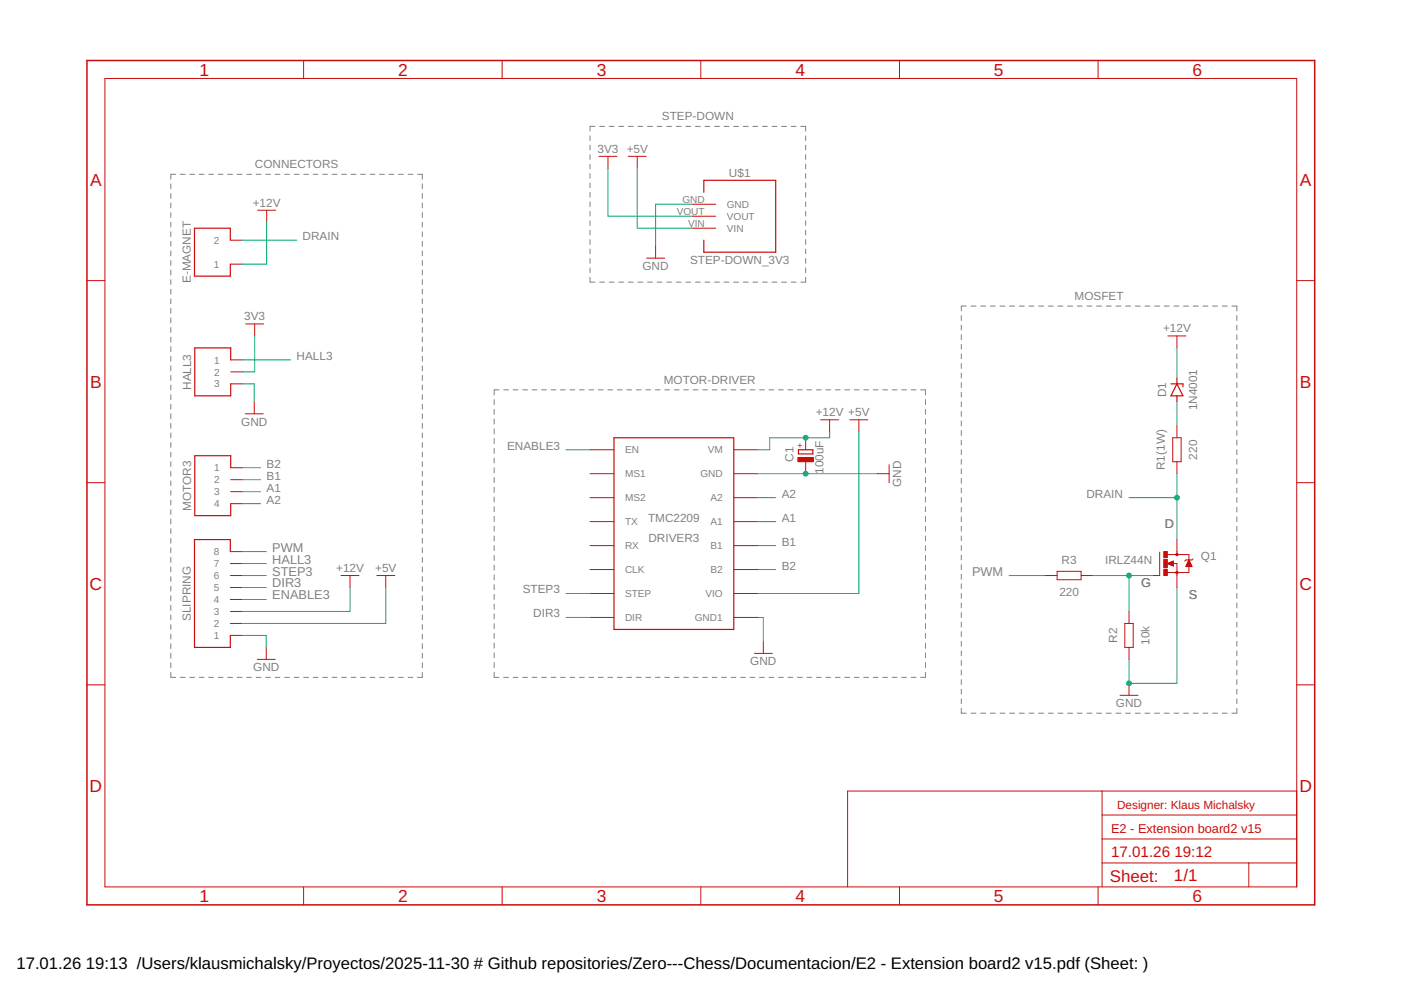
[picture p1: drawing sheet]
<svg xmlns="http://www.w3.org/2000/svg" width="297mm" height="210mm" viewBox="0 0 297 210" stroke-linecap="round" stroke-linejoin="round" font-family="sans-serif">
<g fill="none" stroke="#808080" stroke-width=".21">
<path d="M36.2 39v1M37.2 37h-1v1M38.2 37h1M40.2 37h1.1M42.2 37h1.1M44.3 37h1M46.3 37h1M48.3 37h1M50.3 37h1M52.3 37h1M54.3 37h1M56.3 37h1"/>
<path d="M58.4 37h1M60.4 37h1M62.4 37h1M64.4 37h1M66.4 37h1M68.4 37h1M70.4 37h1M72.4 37h1M74.4 37h1.1M76.5 37h1M78.5 37h1M80.5 37h1"/>
<path d="M82.5 37h1M84.5 37h1M86.5 37h1M88.5 37h1v1M89.5 39v1M125.1 28.8v1M125.1 30.8v1M125.1 32.8v1M125.1 34.8v1M125.1 36.8v1M125.1 38.8v1M126.1 26.8h-1v1"/>
<path d="M127.1 26.8h1.1M129.2 26.8h1M131.2 26.8h1M133.2 26.8h1.1M135.3 26.8h1M137.3 26.8h1M139.3 26.8h1M141.4 26.8h1M143.4 26.8h1M145.4 26.8h1M147.4 26.8h1.1M149.5 26.8h1"/>
<path d="M151.5 26.8h1M153.5 26.8h1.1M155.6 26.8h1M157.6 26.8h1M159.6 26.8h1.1M161.6 26.8h1.1M163.7 26.8h1M165.7 26.8h1.1M167.7 26.8h1.1M169.8 26.8h1v1M170.8 28.8v1M170.8 30.8v1"/>
<path d="M170.8 32.8v1M170.8 34.8v1M170.8 36.8v1M170.8 38.8v1M36.2 41v1.1M36.2 43.1v1M36.2 45.1v1M36.2 47.1v1M36.2 49.1v1.1M36.2 51.2v1M36.2 53.2v1M36.2 55.2v1.1"/>
<path d="M36.2 57.3v1M36.2 59.3v1M89.5 41v1.1M89.5 43.1v1M89.5 45.1v1M89.5 47.1v1M89.5 49.1v1.1M89.5 51.2v1M89.5 53.2v1M89.5 55.2v1.1M89.5 57.3v1M89.5 59.3v1"/>
<path d="M125.1 40.8v1M125.1 42.8v1M125.1 44.8v1M125.1 46.8v1M125.1 48.8v1M125.1 50.8v1M125.1 52.8v1M125.1 54.8v1M125.1 56.8v1M125.1 58.8v1h1M127.1 59.8h1.1M129.2 59.8h1"/>
<path d="M131.2 59.8h1M133.2 59.8h1.1M135.3 59.8h1M137.3 59.8h1M139.3 59.8h1M141.4 59.8h1M143.4 59.8h1M145.4 59.8h1M147.4 59.8h1.1M149.5 59.8h1M151.5 59.8h1M153.5 59.8h1.1"/>
<path d="M155.6 59.8h1M157.6 59.8h1M159.6 59.8h1.1M161.6 59.8h1.1M163.7 59.8h1M165.7 59.8h1.1M167.7 59.8h1.1M170.8 40.8v1M170.8 42.8v1M170.8 44.8v1M170.8 46.8v1M170.8 48.8v1"/>
<path d="M170.8 50.8v1M170.8 52.8v1M170.8 54.8v1M170.8 56.8v1M170.8 58.8v1h-1M36.2 61.3v1.1M36.2 63.4v1M36.2 65.4v1M36.2 67.4v1.1M36.2 69.4v1.1M36.2 71.5v1M36.2 73.5v1"/>
<path d="M36.2 75.5v1.1M36.2 77.6v1M36.2 79.6v1M89.5 61.3v1.1M89.5 63.4v1M89.5 65.4v1M89.5 67.4v1.1M89.5 69.4v1.1M89.5 71.5v1M89.5 73.5v1M89.5 75.5v1.1M89.5 77.6v1"/>
<path d="M89.5 79.6v1M203.8 66.9v1M203.8 68.9v1.1M203.8 71v1M203.8 73v1M203.8 75v1.1M203.8 77.1v1M203.8 79.1v1M204.9 64.9h-1.1v1M205.9 64.9h1M207.9 64.9h1.1M210 64.9h1"/>
<path d="M212 64.9h1.1M214.1 64.9h1M216.1 64.9h1.1M218.2 64.9h1M220.2 64.9h1.1M222.3 64.9h1M224.3 64.9h1.1M226.4 64.9h1M228.4 64.9h1M230.5 64.9h1M232.5 64.9h1.1M234.5 64.9h1.1"/>
<path d="M236.6 64.9h1.1M238.7 64.9h1M240.7 64.9h1M242.7 64.9h1.1M244.8 64.9h1.1M246.8 64.9h1.1M248.9 64.9h1M250.9 64.9h1.1M253 64.9h1M255 64.9h1.1M257.1 64.9h1M259.1 64.9h1.1"/>
<path d="M261.2 64.9h1v1M262.2 66.9v1M262.2 68.9v1.1M262.2 71v1M262.2 73v1M262.2 75v1.1M262.2 77.1v1M262.2 79.1v1M36.2 81.6v1.1M36.2 83.7v1M36.2 85.7v1M36.2 87.7v1.1"/>
<path d="M36.2 89.8v1M36.2 91.8v1M36.2 93.8v1.1M36.2 95.9v1M36.2 97.9v1M36.2 99.9v1M89.5 81.6v1.1M89.5 83.7v1M89.5 85.7v1M89.5 87.7v1.1M89.5 89.8v1M89.5 91.8v1"/>
<path d="M89.5 93.8v1.1M89.5 95.9v1M89.5 97.9v1M89.5 99.9v1M104.8 84.7v1.1M104.8 86.8v1.1M104.8 88.9v1M104.8 90.9v1.1M104.8 93v1M104.8 95.1v1M104.8 97.1v1.1M104.8 99.2v1"/>
<path d="M105.8 82.7h-1v1M106.8 82.7h1M108.8 82.7h1M110.8 82.7h1M112.8 82.7h1M114.8 82.7h1M116.8 82.7h1.1M118.9 82.7h.9M120.9 82.7h1M122.9 82.7h1M124.9 82.7h1M126.9 82.7h1"/>
<path d="M128.9 82.7h1M130.9 82.7h1M132.9 82.7h1M134.9 82.7h1M136.9 82.7h1M138.9 82.7h1.1M140.9 82.7h1.1M143 82.7h1M145 82.7h1M147 82.7h1M149 82.7h1M151 82.7h1"/>
<path d="M153 82.7h1M155 82.7h1M157 82.7h1M159 82.7h1M161 82.7h1.1M163 82.7h1.1M165.1 82.7h1M167.1 82.7h1M169.1 82.7h1M171.1 82.7h1M173.1 82.7h1M175.1 82.7h1"/>
<path d="M177.1 82.7h1M179.1 82.7h1M181.1 82.7h1M183.1 82.7h1M185.1 82.7h1.1M187.2 82.7h1M189.2 82.7h1M191.2 82.7h1M193.2 82.7h1M195.2 82.7h1v1M196.2 84.7v1.1M196.2 86.8v1.1"/>
<path d="M196.2 88.9v1M196.2 90.9v1.1M196.2 93v1M196.2 95.1v1M196.2 97.1v1.1M196.2 99.2v1M203.8 81.1v1.1M203.8 83.2v1M203.8 85.2v1M203.8 87.2v1.1M203.8 89.3v1M203.8 91.3v1"/>
<path d="M203.8 93.3v1.1M203.8 95.4v1M203.8 97.4v1M203.8 99.4v1.1M262.2 81.1v1.1M262.2 83.2v1M262.2 85.2v1M262.2 87.2v1.1M262.2 89.3v1M262.2 91.3v1M262.2 93.3v1.1M262.2 95.4v1"/>
<path d="M262.2 97.4v1M262.2 99.4v1.1M36.2 102v1M36.2 104v1M36.2 106v1M36.2 108.1v1M36.2 110.1v1M36.2 112.1v1M36.2 114.1v1.1M36.2 116.2v1M36.2 118.2v1M89.5 102v1"/>
<path d="M89.5 104v1M89.5 106v1M89.5 108.1v1M89.5 110.1v1M89.5 112.1v1M89.5 114.1v1.1M89.5 116.2v1M89.5 118.2v1M104.8 101.2v1.1M104.8 103.3v1.1M104.8 105.4v1M104.8 107.4v1.1"/>
<path d="M104.8 109.5v1.1M104.8 111.6v1M104.8 113.6v1.1M104.8 115.7v1.1M104.8 117.8v1M104.8 119.8v1.1M196.2 101.2v1.1M196.2 103.3v1.1M196.2 105.4v1M196.2 107.4v1.1M196.2 109.5v1.1M196.2 111.6v1"/>
<path d="M196.2 113.6v1.1M196.2 115.7v1.1M196.2 117.8v1M196.2 119.8v1.1M203.8 101.5v1M203.8 103.5v1M203.8 105.5v1M203.8 107.5v1.1M203.8 109.6v1M203.8 111.6v1M203.8 113.6v1.1M203.8 115.7v1"/>
<path d="M203.8 117.7v1M203.8 119.7v1.1M262.2 101.5v1M262.2 103.5v1M262.2 105.5v1M262.2 107.5v1.1M262.2 109.6v1M262.2 111.6v1M262.2 113.6v1.1M262.2 115.7v1M262.2 117.7v1M262.2 119.7v1.1"/>
<path d="M36.2 120.2v1.1M36.2 122.3v1M36.2 124.3v1M36.2 126.3v1.1M36.2 128.4v1M36.2 130.4v1M36.2 132.4v1.1M36.2 134.5v1M36.2 136.5v1M36.2 138.5v1.1M89.5 120.2v1.1M89.5 122.3v1"/>
<path d="M89.5 124.3v1M89.5 126.3v1.1M89.5 128.4v1M89.5 130.4v1M89.5 132.4v1.1M89.5 134.5v1M89.5 136.5v1M89.5 138.5v1.1M104.8 121.9v1.1M104.8 124v1M104.8 126v1.1M104.8 128.1v1.1"/>
<path d="M104.8 130.2v1M104.8 132.2v1.1M104.8 134.3v1M104.8 136.4v1M104.8 138.4v1.1M196.2 121.9v1.1M196.2 124v1M196.2 126v1.1M196.2 128.1v1.1M196.2 130.2v1M196.2 132.2v1.1M196.2 134.3v1"/>
<path d="M196.2 136.4v1M196.2 138.4v1.1M203.8 121.8v1M203.8 123.8v1M203.8 125.8v1.1M203.8 127.8v1.1M203.8 129.9v1M203.8 131.9v1M203.8 133.9v1.1M203.8 136v1M203.8 138v1M262.2 121.8v1"/>
<path d="M262.2 123.8v1M262.2 125.8v1.1M262.2 127.8v1.1M262.2 129.9v1M262.2 131.9v1M262.2 133.9v1.1M262.2 136v1M262.2 138v1M36.2 140.5v1.1M36.2 142.6v1h1M38.2 143.6h1M40.2 143.6h1.1"/>
<path d="M42.2 143.6h1.1M44.3 143.6h1M46.3 143.6h1M48.3 143.6h1M50.3 143.6h1M52.3 143.6h1M54.3 143.6h1M56.3 143.6h1M58.4 143.6h1M60.4 143.6h1M62.4 143.6h1M64.4 143.6h1"/>
<path d="M66.4 143.6h1M68.4 143.6h1M70.4 143.6h1M72.4 143.6h1M74.4 143.6h1.1M76.5 143.6h1M78.5 143.6h1M80.5 143.6h1M82.5 143.6h1M84.5 143.6h1M86.5 143.6h1M89.5 140.5v1.1"/>
<path d="M89.5 142.6v1h-1M104.8 142.5v1.1h1M104.8 140.5v1M106.8 143.6h1M108.8 143.6h1M110.8 143.6h1M112.8 143.6h1M114.8 143.6h1M116.8 143.6h1.1M118.9 143.6h.9M120.9 143.6h1M122.9 143.6h1"/>
<path d="M124.9 143.6h1M126.9 143.6h1M128.9 143.6h1M130.9 143.6h1M132.9 143.6h1M134.9 143.6h1M136.9 143.6h1M138.9 143.6h1.1M140.9 143.6h1.1M143 143.6h1M145 143.6h1M147 143.6h1"/>
<path d="M149 143.6h1M151 143.6h1M153 143.6h1M155 143.6h1M157 143.6h1M159 143.6h1M161 143.6h1.1M163 143.6h1.1M165.1 143.6h1M167.1 143.6h1M169.1 143.6h1M171.1 143.6h1"/>
<path d="M173.1 143.6h1M175.1 143.6h1M177.1 143.6h1M179.1 143.6h1M181.1 143.6h1M183.1 143.6h1M185.1 143.6h1.1M187.2 143.6h1M189.2 143.6h1M191.2 143.6h1M193.2 143.6h1M196.2 142.5v1.1h-1"/>
<path d="M196.2 140.5v1M203.8 140v1.1M203.8 142.1v1M203.8 144.1v1M203.8 146.1v1.1M203.8 148.2v1M203.8 150.2v1h1.1M205.9 151.2h1M207.9 151.2h1.1M210 151.2h1M212 151.2h1.1M214.1 151.2h1"/>
<path d="M216.1 151.2h1.1M218.2 151.2h1M220.2 151.2h1.1M222.3 151.2h1M224.3 151.2h1.1M226.4 151.2h1M228.4 151.2h1M230.5 151.2h1M232.5 151.2h1.1M234.5 151.2h1.1M236.6 151.2h1.1M238.7 151.2h1"/>
<path d="M240.7 151.2h1M242.7 151.2h1.1M244.8 151.2h1.1M246.8 151.2h1.1M248.9 151.2h1M250.9 151.2h1.1M253 151.2h1M255 151.2h1.1M257.1 151.2h1M259.1 151.2h1.1M262.2 140v1.1M262.2 142.1v1"/>
<path d="M262.2 144.1v1M262.2 146.1v1.1M262.2 148.2v1M262.2 150.2v1h-1"/>
</g>
<g fill="none" stroke="#c90d0c" stroke-width=".21">
<path d="M22.2 16.6h252.7v171.4h-252.7zM64.4 12.8v3.8M106.5 12.8v3.8M148.6 12.8v3.8M190.7 12.8v3.8M232.8 12.8v3.8M127 33.1h3.8M128.9 33.1v2.6M133.2 33.1h3.8M135.1 33.1v2.6M18.4 59.5h3.8M48.8 56h2.6"/>
<path d="M48.8 50.9h2.6M54.6 44.6h3.8M56.5 44.6v2.5M137.1 54.7h3.8M139 52.2v2.5M146.7 43.3h5.1M146.7 45.8h5.1M146.7 48.4h5.1M274.9 59.5h3.8M48.9 76.3h2.6M48.9 78.8h2.6M52.1 68.7h3.8"/>
<path d="M54 68.7v2.5M247.6 71.2h3.8M249.5 71.2v2.6M48.9 81.4h2.6M48.9 99.2h2.6M52 87.7h3.8M53.9 85.2v2.5M125.1 95.4h5.1M155.6 95.4h5.1M170.8 92.8v2.6M170.8 97.9v2.5M174 89h3.8"/>
<path d="M175.9 89v2.5M180.2 89h3.8M182.1 89v2.5M188.5 98.5v3.8M248.6 92.8h1.8v5.1h-1.8zM249.5 90.3v2.5M249.5 97.9v2.5M18.4 102.3h3.8M48.8 119.5h2.6M48.8 116.9h2.6M48.9 101.7h2.6M48.9 104.2h2.6"/>
<path d="M48.9 106.8h2.6M125.1 100.4h5.1M125.1 105.5h5.1M125.1 110.6h5.1M125.1 115.7h5.1M155.6 100.4h5.1M155.6 105.5h5.1M155.6 110.6h5.1M155.6 115.7h5.1M186 100.4h2.5M245.9 117.1v4.9h-1.4M247.5 119.5l1.3-.5v1z"/>
<path d="M247.5 117.6h4.6v3.8h-4.6M248.6 119.5h.9v5.1M249.5 114.4v3.2M252.1 118.7l.6 1.4h-1.3zM253 118.5l-.3 .2h-1.3l-.2 .3M274.9 102.3h3.8M48.8 122h2.6M48.8 132.2h2.6M48.8 134.7h2.6M48.8 129.6h2.6M48.8 127.1h2.6M48.8 124.6h2.6"/>
<path d="M54.5 139.8h3.9M56.5 137.3v2.5M72.3 122h3.8M74.2 122v2.6M79.9 122h3.8M81.8 122v2.6M125.1 120.8h5.1M125.1 125.8h5.1M125.1 130.9h5.1M155.6 120.8h5.1M155.6 125.8h5.1M155.6 130.9h5.1"/>
<path d="M160 138.5h3.7M161.8 136v2.5M221.6 122h2.5M224.1 121.1h5.1v1.8h-5.1zM229.2 122h2.6M238.5 132.2h1.8v5.1h-1.8zM239.4 129.6v2.6M239.4 137.3v2.5M18.4 145.2h3.8M237.5 147.4h3.8M239.4 144.9v2.5M274.9 145.2h3.8"/>
<path d="M233.7 167.7v20.3M233.7 177.9h41.2M233.7 172.8h41.2M274.9 167.7h-95.2v20.3M64.4 188v3.9M106.5 188v3.9M148.6 188v3.9M190.7 188v3.9M232.8 188v3.9M233.7 183h41.2M264.8 183v5"/>
</g>
<path d="M18.4 12.8h260.3v179.1h-260.3z" fill="none" stroke="#c90d0c" stroke-width=".32"/>
<path d="M48.8 50.9v-2.5h-7.6v10.1h7.6v-2.5M149.2 40.8v-2.6h15.3v15.3h-15.3v-2.6M48.9 76.3v-2.5h-7.6v10.1h7.6v-2.5M48.9 99.2v-2.6h-7.6v12.7h7.6v-2.5M130.2 92.8h25.4v40.7h-25.4zM169.3 95.4h3v.8h-3zM248.3 81.4h2.5v.6M249.5 81.4l1.3 2.5h-2.5zM249.5 80.1v1.3M249.5 83.9v1.3M48.8 116.9v-2.5h-7.6v22.9h7.6v-2.6" fill="none" stroke="#c90d0c" stroke-width=".25"/>
<g fill="#c90d0c" stroke="#c90d0c" stroke-width=".21">
<path d="M247.5 119.5l1.3-.5v1z"/>
<path d="M252.1 118.7l.6 1.4h-1.3z"/>
<circle cx="249.5" cy="121.4" r=".25"/>
<circle cx="249.5" cy="117.6" r=".25"/>
</g>
<g fill="#c90d0c" stroke="#c90d0c" stroke-width=".21">
<path d="M246.7 120.8h.8v1.2h-.8z"/>
<path d="M246.7 116.9h.8v1.3h-.8z"/>
<path d="M246.7 118.6h.8v1.8h-.8z"/>
<path d="M169.2 97h3.3v.9h-3.3z"/>
</g>
<g fill="none" stroke="#0dab76" stroke-width=".21">
<path d="M128.9 35.7v10.1h17.8M135.1 35.7v12.7h11.6M51.4 50.9h11.5M56.5 47.1v8.9h-5.1M146.7 43.3h-7.7v8.9M51.5 76.3h10.1M54 71.2v7.6h-2.5M249.5 73.8v6.3M51.5 81.4h2.4v3.8M51.5 99.2h3.8M120 95.4h5.1M175.9 91.5v1.3h-12.7v2.6h-2.5"/>
<path d="M182.1 91.5v34.3h-21.4M249.5 85.2v5.1M51.4 116.9h5.1M51.4 119.5h5.1M51.5 106.8h3.8M51.5 104.2h3.8M51.5 101.7h3.8M160.7 105.5h3.8M160.7 100.4h25.3M160.7 110.6h3.8M160.7 115.7h3.8M239.4 105.5h10.1"/>
<path d="M249.5 100.4v14M51.4 122h5.1M51.4 134.7h5.1v2.6M51.4 127.1h5.1M51.4 124.6h5.1M74.2 124.6v5h-22.8M81.8 124.6v7.6h-30.4M120 130.9h5.1M120 125.8h5.1M160.7 130.9h1.1v5.1M160.7 120.8h3.8M214 122h7.6"/>
<path d="M231.8 122h12.7M239.4 122v7.6M249.5 124.6v20.3h-10.1v-5.1"/>
</g>
<g fill="#0dab76" stroke="#0dab76" stroke-width=".21">
<circle cx="239.4" cy="122" r=".51"/>
<circle cx="249.5" cy="105.5" r=".51"/>
<circle cx="239.4" cy="144.9" r=".51"/>
<circle cx="170.8" cy="100.4" r=".51"/>
<circle cx="170.8" cy="92.8" r=".51"/>
</g>
<g font-size="3.7" fill="#c90d0c">
<text x="42.3" y="16">1</text>
<text x="84.4" y="16">2</text>
<text x="126.5" y="16">3</text>
<text x="168.6" y="16">4</text>
<text x="210.7" y="16">5</text>
<text x="252.9" y="16">6</text>
<text x="19.1" y="39.4">A</text>
<text x="275.6" y="39.4">A</text>
<text x="19.1" y="82.2">B</text>
<text x="275.6" y="82.2">B</text>
<text x="19" y="125.1">C</text>
<text x="275.5" y="125.1">C</text>
<text x="19" y="167.9">D</text>
<text x="275.5" y="167.9">D</text>
<text x="42.3" y="191.2">1</text>
<text x="84.4" y="191.2">2</text>
<text x="126.5" y="191.2">3</text>
<text x="168.6" y="191.2">4</text>
<text x="210.7" y="191.2">5</text>
<text x="252.9" y="191.2">6</text>
</g>
<g font-size="3.6" fill="#c90d0c">
<text x="235.3" y="186.9">Sheet:</text>
<text x="248.9" y="186.8">1/1</text>
</g>
<g font-size="3.5">
<text x="3.5" y="205.4">17.01.26</text>
<text x="18.2" y="205.4">19:13 /Users/klausmichalsky/Proyectos/2025-11-30 # Github repositories/Zero---Chess/Documentacion/E2 - Extension board2 v15.pdf (Sheet: )</text>
</g>
<g font-size="3.2" fill="#c90d0c">
<text x="235.6" y="181.7">17.01.26</text>
<text x="249" y="181.7">19:12</text>
</g>
<g font-size="2.7" fill="#808080">
<text x="247" y="111.9">D</text>
<text x="57.7" y="116.9">PWM</text>
<text x="57.7" y="119.5">HALL3</text>
<text x="57.7" y="124.6">DIR3</text>
<text x="57.7" y="122">STEP3</text>
<text x="206.1" y="122">PWM</text>
<text x="241.9" y="124.6">G</text>
<text x="57.7" y="127.1">ENABLE3</text>
<text x="252.1" y="127.1">S</text>
</g>
<text font-size="2.7" fill="#c90d0c" x="235.6" y="176.6">E2 - Extension board2 v15</text>
<g font-size="2.5" fill="#808080">
<text x="140.3" y="25.5">STEP-DOWN</text>
<text x="54" y="35.7">CONNECTORS</text>
<text x="126.7" y="32.4">3V3 +5V</text>
<text x="154.6" y="37.5">U$1</text>
<text x="53.6" y="43.8">+12V</text>
<text x="64.1" y="50.9">DRAIN</text>
<text x="136.2" y="57.3">GND</text>
<text x="146.3" y="56">STEP-DOWN_3V3</text>
<text x="40.5" y="60" transform="rotate(-90 40.5 60)">E-MAGNET</text>
<text x="227.8" y="63.6">MOSFET</text>
<text x="51.8" y="67.9">3V3</text>
<text x="246.6" y="70.5">+12V</text>
<text x="62.9" y="76.3">HALL3</text>
<text x="40.5" y="82.7" transform="rotate(-90 40.5 82.7)">HALL3</text>
<text x="140.7" y="81.4">MOTOR-DRIVER</text>
<text x="172.9" y="88.2">+12V +5V</text>
<text x="247.3" y="84.3" transform="rotate(-90 247.3 84.3)">D1</text>
<text x="253.9" y="87" transform="rotate(-90 253.9 87)">1N4001</text>
<text x="51.1" y="90.3">GND</text>
<text x="107.5" y="95.4">ENABLE3</text>
<text x="56.5" y="101.7">B1</text>
<text x="56.5" y="99.2">B2</text>
<text x="168.3" y="97.9" transform="rotate(-90 168.3 97.9)">C1</text>
<text x="174.6" y="100.4" transform="rotate(-90 174.6 100.4)">100uF</text>
<text x="247" y="99.7" transform="rotate(-90 247 99.7)">R1(1W)</text>
<text x="253.9" y="97.4" transform="rotate(-90 253.9 97.4)">220</text>
<text x="56.5" y="106.8">A2</text>
<text x="56.5" y="104.2">A1</text>
<text x="165.7" y="105.5">A2</text>
<text x="191.1" y="103.2" transform="rotate(-90 191.1 103.2)">GND</text>
<text x="230.3" y="105.5">DRAIN</text>
<text x="40.5" y="108.3" transform="rotate(-90 40.5 108.3)">MOTOR3</text>
<text x="137.4" y="110.6">TMC2209</text>
<text x="165.7" y="110.6">A1</text>
<text x="137.5" y="114.9">DRIVER3</text>
<text x="165.7" y="115.7">B1</text>
<text x="225.1" y="119.5">R3</text>
<text x="234.3" y="119.5">IRLZ44N</text>
<text x="254.6" y="118.7">Q1</text>
<text x="71.3" y="121.3">+12V</text>
<text x="79.5" y="121.3">+5V</text>
<text x="110.8" y="125.8">STEP3</text>
<text x="165.7" y="120.8">B2</text>
<text x="40.5" y="131.7" transform="rotate(-90 40.5 131.7)">SLIPRING</text>
<text x="113.1" y="130.9">DIR3</text>
<text x="224.6" y="126.3">220</text>
<text x="236.8" y="136.3" transform="rotate(-90 236.8 136.3)">R2</text>
<text x="243.7" y="136.7" transform="rotate(-90 243.7 136.7)">10k</text>
<text x="53.7" y="142.3">GND</text>
<text x="159.1" y="141.1">GND</text>
<text x="236.6" y="150">GND</text>
</g>
<text font-size="2.5" fill="#c90d0c" x="236.8" y="171.5">Designer: Klaus Michalsky</text>
<g font-size="2.1" fill="#808080">
<text x="143.5" y="45.5">VOUT</text>
<text x="144.7" y="42.9">GND</text>
<text x="154.1" y="44.1">GND</text>
<text x="154.1" y="46.6">VOUT</text>
<text x="45.3" y="51.7">2</text>
<text x="145.9" y="48">VIN</text>
<text x="154.1" y="49.1">VIN</text>
<text x="45.3" y="56.8">1</text>
<text x="45.4" y="77.1">1</text>
<text x="45.4" y="79.6">2</text>
<text x="45.4" y="82.2">3</text>
<text x="45.4" y="99.9">1</text>
<text x="132.5" y="101.2">MS1</text>
<text x="132.5" y="96.1">EN</text>
<text x="148.5" y="101.2">GND</text>
<text x="150" y="96.1">VM</text>
<text x="45.4" y="102.5">2</text>
<text x="45.4" y="105">3</text>
<text x="45.4" y="107.5">4</text>
<text x="132.5" y="106.3">MS2</text>
<text x="150.6" y="106.3">A2</text>
<text x="132.5" y="111.4">TX</text>
<text x="150.6" y="111.4">A1</text>
<text x="45.3" y="117.7">8</text>
<text x="132.5" y="116.4">RX</text>
<text x="150.6" y="116.4">B1</text>
<text x="45.3" y="122.8">6</text>
<text x="45.3" y="125.3">5</text>
<text x="45.3" y="120.2">7</text>
<text x="132.5" y="121.5">CLK</text>
<text x="150.6" y="121.5">B2</text>
<text x="45.3" y="130.4">3</text>
<text x="45.3" y="127.9">4</text>
<text x="132.5" y="126.6">STEP</text>
<text x="132.5" y="131.7">DIR</text>
<text x="147.3" y="131.7">GND1</text>
<text x="149.6" y="126.6">VIO</text>
<text x="45.3" y="135.5">1</text>
<text x="45.3" y="132.9">2</text>
</g>
<text font-size="1.8" fill="#c90d0c" x="170.2" y="95" transform="rotate(-90 170.2 95)">+</text>
</svg>
